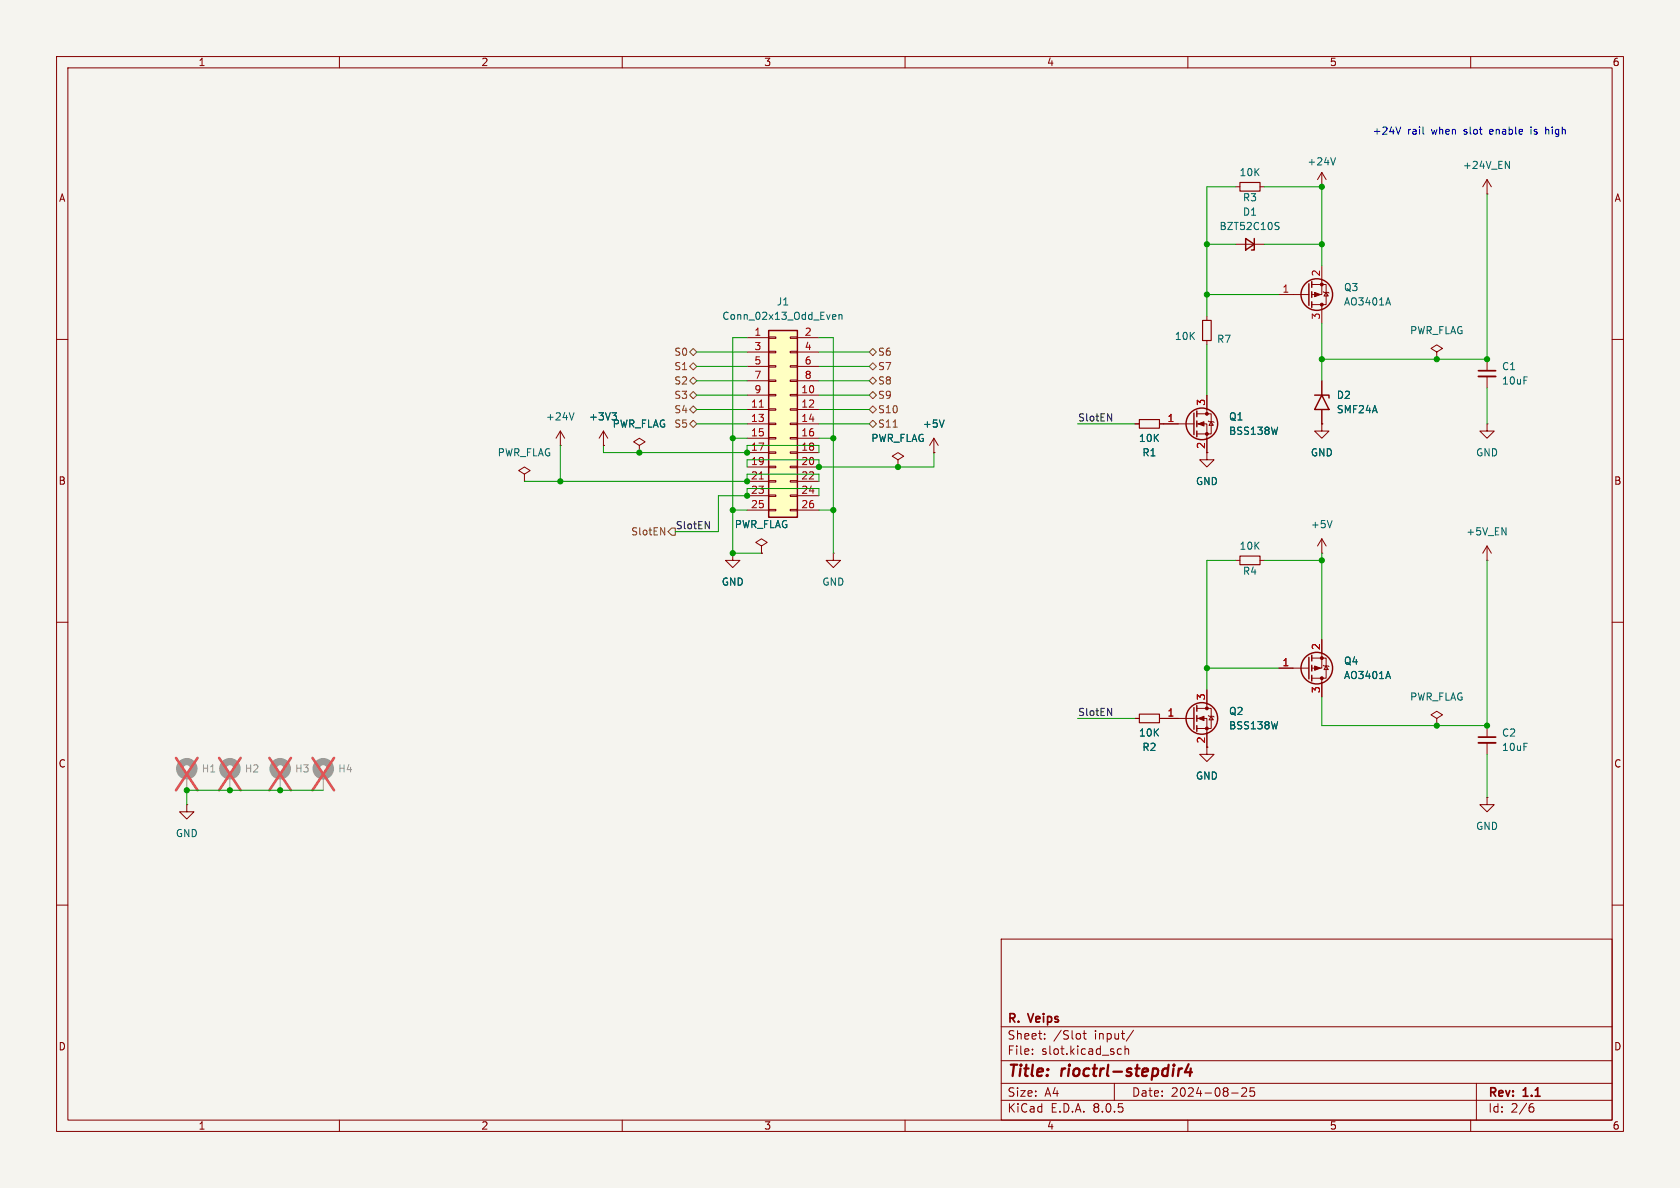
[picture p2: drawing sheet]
<svg xmlns="http://www.w3.org/2000/svg" width="297mm" height="210mm" viewBox="0 0 297 210" stroke-linecap="round" stroke-linejoin="round" font-family="sans-serif">
<path d="M0 0h297v210h-297z" fill="#f5f4ef" stroke="#f5f4ef" stroke-width=".18"/>
<g fill="none" stroke="#840000" stroke-width=".18">
<path d="M10 10h277v190h-277zM12 12h273v186h-273zM60 10v2M110 10v2M160 10v2M210 10v2M260 10v2M218.4 33h.8M222.8 33h.7M233.7 33h.1M233.7 30.5v2.5M233.7 30.5l-.8 1.3"/>
<path d="M233.7 30.5l.7 1.3M262.9 34.3h.1M262.9 31.8v2.5M262.9 31.8l-.8 1.2M262.9 31.8l.8 1.2M10 60h2M213.4 55.9v.7M218.4 43.2h5.1M226.1 52.1h5.3M231.9 50.3h2.5v3.5h-2.5M233.7 47v5.1h-1.8M233.7 53.8v3.4"/>
<path d="M233.9 51.6l.2 .1h.7l.1 .1M234.4 51.7l.4 .6h-.7zM285 60h2M99.1 78.7h.1M99.1 76.2l-.8 1.3M99.1 76.2v2.5M99.1 76.2l.7 1.3M106.7 78.7h.1M106.7 76.2l-.8 1.3M106.7 76.2v2.5M106.7 76.2l.7 1.3M113 78.7l1-.6-1-.6-1 .6 1 .6v1.3"/>
<path d="M165.1 77.5l-.8 1.2M165.1 77.5v2.5M165.1 77.5l.8 1.2M200.7 74.9h.7M205 74.9h6.1M211.6 74.9h1.8v6.4h1.2l-1.2 1.3-1.3-1.3h1.3M211.6 73.2h2.5v3.5h-2.5M213.4 60.2v.8M213.4 69.9v3.3M213.6 74.4l.1 .1h.8l.1 .2M214.1 74.5l.4 .7h-.8zM233.7 74.9v1.3h1.2l-1.2 1.3-1.3-1.3h1.3"/>
<path d="M233.7 74.9h.1M233.7 67.3v2.6M233.7 72.4v2.5M262.9 74.9v1.3h1.3l-1.3 1.3-1.3-1.3h1.3M262.9 74.9h.1M262.9 63.5v2M262.9 66.5v2.1M92.7 83.8l1-.6-1-.6-1 .6 1 .6v1.3M92.7 85.1h.1M113 80h.1M129.5 97.8v1.3h1.3l-1.3 1.2-1.2-1.2h1.2M129.5 97.8h.1"/>
<path d="M134.6 96.5l1-.6-1-.6-1 .6 1 .6v1.3M134.6 97.8h.1M147.3 97.8v1.3h1.3l-1.3 1.2-1.3-1.2h1.3M147.3 97.8h.1M158.7 81.3l1.1-.7-1.1-.6-1 .6 1 .7v1.3M158.7 82.6h.1M165.1 80h.1M218.4 99.1h.8M222.8 99.1h.7M233.7 97.8h.1M233.7 95.3v2.5M233.7 95.3l-.8 1.2"/>
<path d="M233.7 95.3l.7 1.2M262.9 99.1h.1M262.9 96.5v2.6M262.9 96.5l-.8 1.3M262.9 96.5l.8 1.3M10 110h2M226.1 118.1h5.3M231.9 116.3h2.5v3.6h-2.5M233.7 113v5.1h-1.8M233.7 119.9v3.3M233.9 117.6l.2 .1h.7l.1 .2M234.4 117.7l.4 .7h-.7z"/>
<path d="M285 110h2M205.7 127h5.4M211.6 127h1.8v6.4h1.2l-1.2 1.2-1.3-1.2h1.3M211.6 125.2h2.5v3.6h-2.5M213.4 121.9v3.3M213.6 126.5l.1 .1h.8l.1 .1M214.1 126.6l.4 .7h-.8zM254 127l1-.6-1-.7-1 .7 1 .6v1.3M254 128.3h.1M262.9 128.3v2M262.9 131.3v2.1M10 160h2"/>
<path d="M33 142.2v1.3h1.3l-1.3 1.3-1.3-1.3h1.3M33 142.2h.1M262.9 141v1.2h1.3l-1.3 1.3-1.3-1.3h1.3M262.9 141h.1M285 160h2M177 166h108v32h-108zM60 198v2M110 198v2M160 198v2M177 194.5h108M177 191.5h108M177 187.5h108"/>
<path d="M177 181.5h108M182.5 186.3v.1M182.5 185.5v.1M184.7 183.6v.1M184.7 182.8v.1M191.5 182.7h.5M191.7 182.2v1.3l.3 .2M197 191.5v3M197.7 186.3h.5M197.7 185.5h.5M198.9 185.5l.2-.1 .4 .1v.9M198.9 184.9v1.5"/>
<path d="M200.4 182.1l-1.3 2M210 198v2M217.7 193.2h1.2M219.5 192.4l.6-.1 .2 .1 .1 .3-.9 1.1h.9M221.7 192.3h-.7v.7l.2-.1h.5l.1 .3-.1 .5-.2 .1-.5-.1M260 198v2M261 191.5v6.5M270.6 195.7h.3l.3 .3-.1 .5-.5 .1M271 195.1l-.4 .1"/>
</g>
<path d="M208.4 188.9l-.1 1.3M209 188.9l-.4 .1-.2 .3M210.1 188.1l-.6 1.4h1.2M210.5 188.9l-.2 1.3" fill="none" stroke="#840000" stroke-width=".4"/>
<g fill="none" stroke="#840000" stroke-width=".25">
<path d="M220.2 42.2l1.5 1-1.5 1zM221.7 42.2v2h-.5M231.4 50.2v3.8M231.9 49.8v1M231.9 51.6v1M231.9 53.3v1.1M211.1 73v3.8M211.6 72.6v1.1M211.6 74.4v1M211.6 76.2v1M232.4 69.9h2.5v.5M233.7 69.9l1.2 2.5h-2.5z"/>
<path d="M231.4 116.2v3.8M231.9 115.8v1M231.9 117.6v1M231.9 119.4v1M211.1 125.1v3.8M211.6 124.7v1M211.6 126.5v1M211.6 128.3v1"/>
<circle cx="232.8" cy="52.1" r="2.79"/>
<circle cx="212.5" cy="74.9" r="2.79"/>
<circle cx="232.8" cy="118.1" r="2.79"/>
<circle cx="212.5" cy="127" r="2.79"/>
</g>
<g fill="#840000" stroke="#840000" stroke-width=".18">
<path d="M211.8 74.9l1.1-.4v.8z"/>
<path d="M232.4 117.7l1 .4-1 .4z"/>
<path d="M232.4 51.7l1 .4-1 .4z"/>
<path d="M211.8 127l1.1-.4v.8z"/>
<circle cx="213.4" cy="76.7" r=".25"/>
<circle cx="213.4" cy="73.2" r=".25"/>
<circle cx="233.7" cy="116.3" r=".25"/>
<circle cx="233.7" cy="119.9" r=".25"/>
<circle cx="233.7" cy="50.3" r=".25"/>
<circle cx="233.7" cy="53.8" r=".25"/>
<circle cx="213.4" cy="128.8" r=".25"/>
<circle cx="213.4" cy="125.2" r=".25"/>
</g>
<path d="M261.4 66.5h3M261.4 131.3h3" fill="none" stroke="#840000" stroke-width=".33"/>
<path d="M261.4 65.5h3M261.4 130.3h3" fill="none" stroke="#840000" stroke-width=".3"/>
<path d="M225.6 39.9l.4 .1 .1 .3-.2 .3h-.3M225.6 39.3l.5 .1M236.1 27.9l-.4 1.3M266.1 28.5l.7 1.3v-1.3M245.4 52.6l.4 1.3M101.5 73l-.4 1.2M108.2 73h.8l-.4 .5M108.7 73.5l.3 .2v.3M166.9 74.2l-.4 1.3M235.5 92l-.4 1.3M245.4 118.7l.4 1.3" fill="none" stroke="#006464" stroke-width=".18"/>
<path d="M219.2 32.3h3.6v1.5h-3.6zM212.6 56.6h1.5v3.6h-1.5zM201.4 74.2h3.6v1.5h-3.6zM219.2 98.3h3.6v1.5h-3.6z" fill="none" stroke="#840000" stroke-width=".2"/>
<g fill="none" stroke="#9c9b98" stroke-width="1.3">
<circle cx="33" cy="135.9" r="1.27"/>
<circle cx="40.6" cy="135.9" r="1.27"/>
<circle cx="49.5" cy="135.9" r="1.27"/>
<circle cx="57.1" cy="135.9" r="1.27"/>
</g>
<path d="M33 137.2v2.5M40.6 137.2v2.5M49.5 137.2v2.5M57.1 137.2v2.5" fill="none" stroke="#9c9b98" stroke-width=".18"/>
<path d="M31.1 134l3.8 5.7M34.9 134l-3.8 5.7M38.7 134l3.8 5.7M42.5 134l-3.8 5.7M47.6 134l3.8 5.7M51.4 134l-3.8 5.7M55.2 134l3.9 5.7M59.1 134l-3.9 5.7" fill="none" stroke="#e65255" stroke-width=".46"/>
<path d="M135.9 58.4h5.1v33h-5.1z" fill="#ffffc2"/>
<g fill="none" stroke="#840000" stroke-width=".18">
<path d="M132.1 59.7h3.8M135.9 59.6h1.3v.2h-1.3zM139.7 59.6h1.3v.2h-1.3zM141 59.7h3.8M106.7 78.7h.1M132.1 69.9h3.8M132.1 72.4h3.8M132.1 74.9h3.8M132.1 77.5h3.8M132.1 62.2h3.8M132.1 64.8h3.8M132.1 67.3h3.8"/>
<path d="M135.9 79.9h1.3v.2h-1.3zM135.9 77.3h1.3v.3h-1.3zM135.9 74.8h1.3v.3h-1.3zM135.9 72.3h1.3v.2h-1.3zM135.9 69.7h1.3v.3h-1.3zM135.9 67.2h1.3v.2h-1.3zM135.9 64.6h1.3v.3h-1.3zM135.9 62.1h1.3v.3h-1.3zM139.7 79.9h1.3v.2h-1.3zM139.7 77.3h1.3v.3h-1.3zM139.7 74.8h1.3v.3h-1.3zM139.7 72.3h1.3v.2h-1.3z"/>
<path d="M139.7 69.7h1.3v.3h-1.3zM139.7 67.2h1.3v.2h-1.3zM139.7 64.6h1.3v.3h-1.3zM139.7 62.1h1.3v.3h-1.3zM141 69.9h3.8M141 72.4h3.8M141 74.9h3.8M141 77.5h3.8M141 62.2h3.8M141 64.8h3.8M141 67.3h3.8M200.7 74.9h.7"/>
<path d="M205 74.9h3.3M213.4 69.9v2.5M213.4 77.5v2.5M233.7 74.9h.1M233.7 67.3v2.6M233.7 72.4v2.5M254 62.2l1-.6-1-.6-1 .6 1 .6v1.3M254 63.5h.1M113 80h.1M129.5 97.8h.1M132.1 80h3.8M132.1 82.6h3.8"/>
<path d="M132.1 85.1h3.8M132.1 87.6h3.8M132.1 90.2h3.8M134.6 97.8h.1M135.9 90h1.3v.3h-1.3zM135.9 87.5h1.3v.3h-1.3zM135.9 85h1.3v.2h-1.3zM135.9 82.4h1.3v.3h-1.3zM139.7 90h1.3v.3h-1.3zM139.7 87.5h1.3v.3h-1.3zM139.7 85h1.3v.2h-1.3zM139.7 82.4h1.3v.3h-1.3z"/>
<path d="M141 80h3.8M141 82.6h3.8M141 85.1h3.8M141 87.6h3.8M141 90.2h3.8M158.7 82.6h.1M165.1 80h.1M226.1 118.1h2.5M233.7 113v2.6M200.7 127h.7M205 127h3.3M213.4 121.9v2.6"/>
<path d="M213.4 129.5v2.6M233.7 120.7v2.5"/>
</g>
<path d="M135.9 58.4h5.1v33h-5.1z" fill="none" stroke="#840000" stroke-width=".25"/>
<path d="M134.2 72h.8M134.2 84.7h.8" fill="none" stroke="#a90000" stroke-width=".18"/>
<path d="M147.3 55.6l.4 .1 .1 .2-.6 .1M147.7 56.4l-.4 .1M148.3 55.7l.2-.1 .3 .1 .1 .8M148.3 55.6v.9M108.2 73h.8l-.4 .5M108.7 73.5l.3 .2v.3M166.9 74.2l-.4 1.3M245.4 118.7l.4 1.3" fill="none" stroke="#006464" stroke-width=".18"/>
<path d="M201.4 126.2h3.6v1.6h-3.6z" fill="none" stroke="#840000" stroke-width=".2"/>
<g fill="none" stroke="#725600" stroke-width=".18">
<path d="M121.9 74.9l.7-.6 .6 .6-.6 .7zM121.9 62.2l.7-.6 .6 .6-.6 .7zM121.9 69.9l.7-.7 .6 .7-.6 .6zM121.9 64.8l.7-.7 .6 .7-.6 .6zM121.9 67.3l.7-.6 .6 .6-.6 .6zM122.6 71.8l.6 .6-.6 .6-.7-.6zM153.7 69.9l.6-.7 .6 .7-.6 .6zM153.7 67.3l.6-.6 .6 .6-.6 .6zM153.7 64.8l.6-.7 .6 .7-.6 .6zM153.7 62.2l.6-.6 .6 .6-.6 .7zM154.3 71.8l.6 .6-.6 .6-.6-.6zM154.3 74.3l.6 .6-.6 .7-.6-.7z"/>
<path d="M157.9 75.5h.7M116.8 93.3l.7 1.3v-1.3M118.1 94l.6-.7h.7v1.3h-.7z"/>
</g>
<path d="M195.8 73.1l.7 1.3v-1.3M124.7 92.2l.7 1.3v-1.3M195.8 125.2l.7 1.3v-1.3" fill="none" stroke="#0f0f0f" stroke-width=".18"/>
<path d="M247.6 22.4l-.4 1.3M251.6 23.7h.1M270.7 22.4v.2M270.7 22.9v.8M273.3 22.4v1.3M273.6 22.9l-.3 .1" fill="none" stroke="#0000c2" stroke-width=".18"/>
<g fill="none" stroke="#009600" stroke-width=".18">
<path d="M218.4 33h-5v22.9M223.5 33h10.2v14M262.9 34.3v29.2h-29.2M132.1 59.7h-2.6v38.1h5.1M144.8 59.7h2.5v38.1M213.4 43.2h5M213.4 52.1h12.7M223.5 43.2h10.2M233.7 57.2v10.1M99.1 78.7v6.4M106.7 78.7v1.3h25.4v-1.3h12.7v1.3M123.2 72.4h8.9"/>
<path d="M123.2 74.9h8.9M123.2 62.2h8.9M123.2 67.3h8.9M123.2 64.8h8.9M123.2 69.9h8.9M129.5 77.5h2.6M144.8 72.4h8.9M144.8 77.5h2.5M144.8 74.9h8.9M144.8 62.2h8.9M144.8 67.3h8.9M144.8 64.8h8.9"/>
<path d="M144.8 69.9h8.9M190.5 74.9h10.2M213.4 61v8.9M262.9 68.6v6.3M92.7 85.1h39.4v-1.3h12.7v1.3M129.5 90.2h2.6M144.8 87.6v-1.2h-12.7v1.2h-5.1v6.4h-7.6M144.8 90.2h2.5M165.1 80v2.6h-20.3v-1.3h-12.7v1.3M218.4 99.1h-5v22.8M223.5 99.1h10.2M233.7 97.8v15.2"/>
<path d="M262.9 99.1v29.2h-29.2v-5.1M213.4 118.1h12.7M57.1 139.7h-24.1v2.5M190.5 127h10.2M262.9 133.4v7.6"/>
</g>
<g fill="#009600" stroke="#009600" stroke-width=".18">
<circle cx="147.3" cy="90.2" r=".46"/>
<circle cx="129.5" cy="77.5" r=".46"/>
<circle cx="132.1" cy="85.1" r=".46"/>
<circle cx="132.1" cy="80" r=".46"/>
<circle cx="158.7" cy="82.6" r=".46"/>
<circle cx="233.7" cy="43.2" r=".46"/>
<circle cx="233.7" cy="33" r=".46"/>
<circle cx="144.8" cy="82.6" r=".46"/>
<circle cx="213.4" cy="52.1" r=".46"/>
<circle cx="213.4" cy="43.2" r=".46"/>
<circle cx="233.7" cy="63.5" r=".46"/>
<circle cx="147.3" cy="77.5" r=".46"/>
<circle cx="233.7" cy="99.1" r=".46"/>
<circle cx="262.9" cy="63.5" r=".46"/>
<circle cx="254" cy="63.5" r=".46"/>
<circle cx="262.9" cy="128.3" r=".46"/>
<circle cx="254" cy="128.3" r=".46"/>
<circle cx="213.4" cy="118.1" r=".46"/>
<circle cx="132.1" cy="87.6" r=".46"/>
<circle cx="129.5" cy="97.8" r=".46"/>
<circle cx="49.5" cy="139.7" r=".46"/>
<circle cx="99.1" cy="85.1" r=".46"/>
<circle cx="113" cy="80" r=".46"/>
<circle cx="129.5" cy="90.2" r=".46"/>
<circle cx="33" cy="139.7" r=".46"/>
<circle cx="40.6" cy="139.7" r=".46"/>
</g>
<g font-size="2.8" fill="#840000">
<text x="178" y="190.9">Title:</text>
<text x="187.7" y="190.9">rioctrl-stepdir4</text>
</g>
<g font-size="2.1" fill="#840000">
<text x="178" y="184">Sheet:</text>
<text x="178" y="181.2">R.</text>
<text x="182" y="181.2">Veips</text>
<text x="186.2" y="184">/Slot</text>
<text x="193.5" y="184">input/</text>
<text x="178" y="186.7">File:</text>
<text x="184.1" y="186.7">slot.kicad_sch</text>
<text x="178" y="196.9">KiCad</text>
<text x="178" y="194.1">Size:</text>
<text x="184.7" y="194.1">A4</text>
<text x="185.7" y="196.9">E.D.A.</text>
<text x="193.3" y="196.9">8.0.5</text>
<text x="200" y="194.1">Date:</text>
<text x="207" y="194.1">2024-08-25</text>
<text x="263" y="194.3">Rev:</text>
<text x="263" y="196.9">Id:</text>
<text x="267.1" y="196.9">2/6</text>
<text x="269.4" y="194.3">1.1</text>
</g>
<g font-size="1.8" fill="#840000">
<text x="35" y="11.9">1</text>
<text x="85" y="11.9">2</text>
<text x="135" y="11.9">3</text>
<text x="185" y="11.9">4</text>
<text x="235" y="11.9">5</text>
<text x="285" y="11.9">6</text>
<text x="10.3" y="35.9">A</text>
<text x="285.3" y="35.9">A</text>
<text x="213.1" y="79.4" transform="rotate(-90 213.1 79.4)">2</text>
<text x="10.3" y="85.9">B</text>
<text x="285.3" y="85.9">B</text>
<text x="10.3" y="135.9">C</text>
<text x="285.3" y="135.9">C</text>
<text x="10.3" y="185.9">D</text>
<text x="285.3" y="185.9">D</text>
<text x="35" y="199.9">1</text>
<text x="85" y="199.9">2</text>
<text x="135" y="199.9">3</text>
<text x="185" y="199.9">4</text>
<text x="235" y="199.9">5</text>
<text x="285" y="199.9">6</text>
</g>
<g font-size="1.8" fill="#0000c2">
<text x="242.6" y="23.9">+24V</text>
<text x="248.8" y="23.9">rail</text>
<text x="253.2" y="23.9">when</text>
<text x="259.1" y="23.9">slot</text>
<text x="263.8" y="23.9">enable</text>
<text x="271.3" y="23.9">is</text>
<text x="274.1" y="23.9">high</text>
</g>
<g font-size="1.8" fill="#006464">
<text x="231" y="29.4">+24V</text>
<text x="219" y="31.3">10K</text>
<text x="219.6" y="35.8">R3</text>
<text x="258.5" y="30.1">+24V_EN</text>
<text x="215.5" y="40.9">BZT52C10S</text>
<text x="219.6" y="38.3">D1</text>
<text x="237.5" y="51.7">Q3</text>
<text x="127.6" y="56.7">Conn_02x13_Odd_Even</text>
<text x="137.2" y="54.2">J1</text>
<text x="237.5" y="54.2">AO3401A</text>
<text x="249.2" y="59.3">PWR_FLAG</text>
<text x="207.6" y="60.3">10K</text>
<text x="215.1" y="60.8">R7</text>
<text x="265.4" y="65.6">C1</text>
<text x="236.2" y="70.7">D2</text>
<text x="265.4" y="68.2">10uF</text>
<text x="96.4" y="74.5">+24V</text>
<text x="104" y="74.5">+3V3</text>
<text x="108.2" y="75.8">PWR_FLAG</text>
<text x="163.1" y="75.8">+5V</text>
<text x="217.2" y="77.1">BSS138W</text>
<text x="217.2" y="74.5">Q1</text>
<text x="236.2" y="73.3">SMF24A</text>
<text x="87.9" y="80.9">PWR_FLAG</text>
<text x="153.9" y="78.3">PWR_FLAG</text>
<text x="201.3" y="78.3">10K</text>
<text x="201.9" y="80.9">R1</text>
<text x="231.6" y="80.9">GND</text>
<text x="260.9" y="80.9">GND</text>
<text x="211.3" y="86">GND</text>
<text x="129.8" y="93.6">PWR_FLAG</text>
<text x="231.6" y="93.6">+5V</text>
<text x="259.1" y="94.8">+5V_EN</text>
<text x="219" y="97.4">10K</text>
<text x="219.6" y="101.8">R4</text>
<text x="127.5" y="103.7">GND</text>
<text x="145.3" y="103.7">GND</text>
<text x="237.5" y="117.7">Q4</text>
<text x="237.5" y="120.2">AO3401A</text>
<text x="249.2" y="124.1">PWR_FLAG</text>
<text x="201.3" y="130.4">10K</text>
<text x="217.2" y="129.1">BSS138W</text>
<text x="217.2" y="126.6">Q2</text>
<text x="265.4" y="130.4">C2</text>
<text x="201.9" y="132.9">R2</text>
<text x="265.4" y="132.9">10uF</text>
<text x="211.3" y="138">GND</text>
<text x="31" y="148.2">GND</text>
<text x="260.9" y="146.9">GND</text>
</g>
<g font-size="1.8" fill="#a90000">
<text x="226.6" y="51.8">1</text>
<text x="233.4" y="49" transform="rotate(-90 233.4 49)">2</text>
<text x="133.3" y="59.4">1</text>
<text x="142.2" y="59.4">2</text>
<text x="233.4" y="56.6" transform="rotate(-90 233.4 56.6)">3</text>
<text x="133.3" y="62">3</text>
<text x="133.3" y="64.5">5</text>
<text x="142.2" y="62">4</text>
<text x="142.2" y="64.5">6</text>
<text x="133.3" y="67.1">7</text>
<text x="133.3" y="69.6">9</text>
<text x="141.6" y="69.6">10</text>
<text x="142.2" y="67.1">8</text>
<text x="213.1" y="71.8" transform="rotate(-90 213.1 71.8)">3</text>
<text x="132.7" y="72.1">11</text>
<text x="132.7" y="74.7">13</text>
<text x="132.7" y="77.2">15</text>
<text x="141.6" y="72.1">12</text>
<text x="141.6" y="74.7">14</text>
<text x="141.6" y="77.2">16</text>
<text x="206.3" y="74.7">1</text>
<text x="132.7" y="79.8">17</text>
<text x="132.7" y="82.3">19</text>
<text x="141.6" y="79.8">18</text>
<text x="141.6" y="82.3">20</text>
<text x="132.7" y="84.8">21</text>
<text x="132.7" y="87.4">23</text>
<text x="132.7" y="89.9">25</text>
<text x="141.6" y="84.8">22</text>
<text x="141.6" y="87.4">24</text>
<text x="141.6" y="89.9">26</text>
<text x="226.6" y="117.9">1</text>
<text x="233.4" y="115" transform="rotate(-90 233.4 115)">2</text>
<text x="213.1" y="123.9" transform="rotate(-90 213.1 123.9)">3</text>
<text x="233.4" y="122.6" transform="rotate(-90 233.4 122.6)">3</text>
<text x="206.3" y="126.7">1</text>
<text x="213.1" y="131.5" transform="rotate(-90 213.1 131.5)">2</text>
</g>
<g font-size="1.8" fill="#725600">
<text x="119.1" y="63.1">S0</text>
<text x="119.1" y="65.6">S1</text>
<text x="155.1" y="65.6">S7</text>
<text x="155.1" y="63.1">S6</text>
<text x="119.1" y="70.7">S3</text>
<text x="119.1" y="68.2">S2</text>
<text x="155.1" y="70.7">S9</text>
<text x="155.1" y="68.2">S8</text>
<text x="108.2" y="75.8">PWR_FLAG S5</text>
<text x="119.1" y="73.3">S4</text>
<text x="155.1" y="73.3">S10</text>
<text x="155.1" y="75.8">S11</text>
<text x="111.5" y="94.8">SlotEN</text>
</g>
<g font-size="1.8" fill="#0f0f0f">
<text x="190.5" y="74.6">SlotEN</text>
<text x="119.4" y="93.6">SlotEN</text>
<text x="190.5" y="126.7">SlotEN</text>
</g>
<g font-size="1.8" fill="#939391">
<text x="35.6" y="136.8">H1</text>
<text x="43.2" y="136.8">H2</text>
<text x="52.1" y="136.8">H3</text>
<text x="59.7" y="136.8">H4</text>
</g>
</svg>
